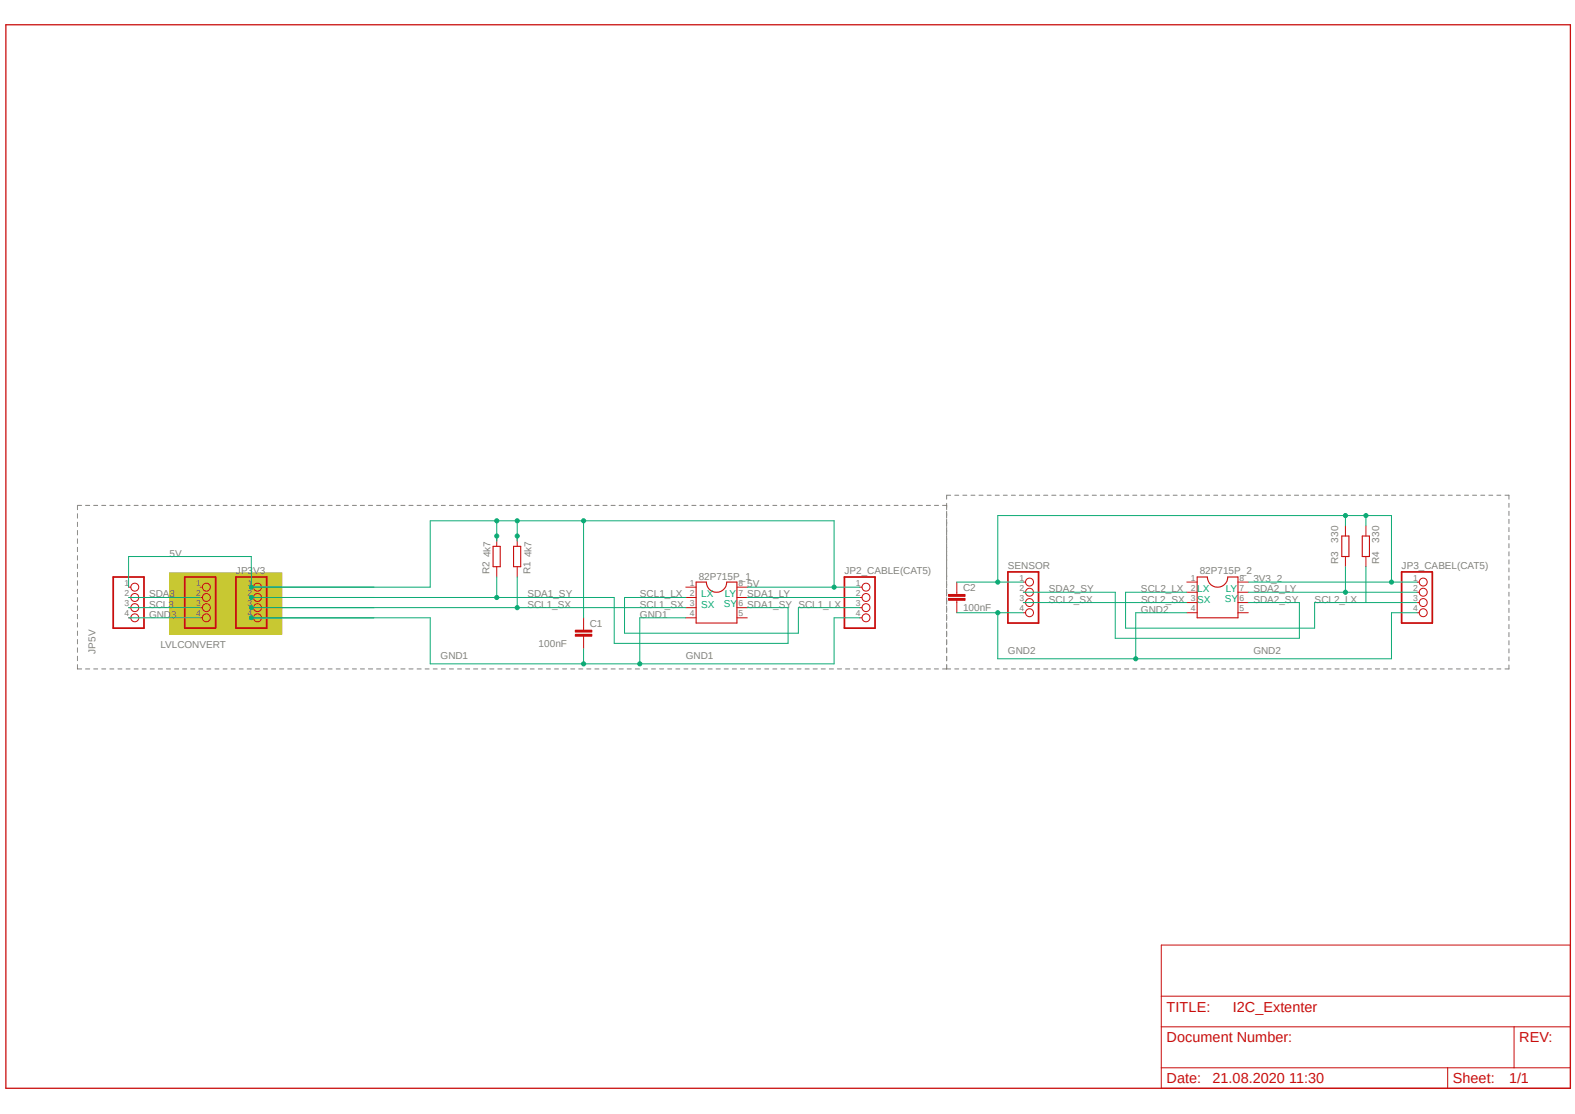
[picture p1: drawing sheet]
<svg xmlns="http://www.w3.org/2000/svg" width="420mm" height="297mm" viewBox="0 0 420 297" stroke-linecap="round" stroke-linejoin="round" font-family="sans-serif">
<path d="M1 6.3l418.1 284.4M419.1 6.3l-418.1 284.4" fill="none" stroke="#fff" stroke-width=".27"/>
<path d="M45.2 152.7h30v16.4h-30z" fill-rule="evenodd" fill="#c8c832"/>
<path d="M45.2 152.7h30v16.4h-30z" fill="none" stroke="#c8c832" stroke-width=".27"/>
<g fill="none" stroke="#808080" stroke-width=".27">
<path d="M20.7 137v1.1M20.7 139.2v1.2M21.8 134.7h-1.1v1.2M22.8 134.7h1.1M25 134.7h1M27.1 134.7h1.1M29.3 134.7h1.1M31.5 134.7h1M33.6 134.7h1.1M35.8 134.7h1M37.9 134.7h1.1M40 134.7h1.1"/>
<path d="M42.2 134.7h1.1M44.4 134.7h1.1M46.5 134.7h1.1M48.7 134.7h1.1M50.8 134.7h1.1M53 134.7h1.1M55.2 134.7h1M57.3 134.7h1.1M59.5 134.7h1M61.6 134.7h1.1M63.8 134.7h1.1M65.9 134.7h1.1"/>
<path d="M68.1 134.7h1.1M70.2 134.7h1.1M72.4 134.7h1.1M74.5 134.7h1.1M76.7 134.7h1.1M78.9 134.7h1.1M81 134.7h1.1M83.2 134.7h1M85.3 134.7h1.1M87.5 134.7h1.1M89.7 134.7h1M91.8 134.7h1.1"/>
<path d="M94 134.7h1M96.1 134.7h1.1M98.3 134.7h1.1M100.4 134.7h1.1M102.6 134.7h1.1M104.7 134.7h1.1M106.9 134.7h1.1M109.1 134.7h1.1M111.2 134.7h1.1M113.4 134.7h1M115.5 134.7h1.1M117.7 134.7h1"/>
<path d="M119.8 134.7h1.1M122 134.7h1.1M124.2 134.7h1M126.3 134.7h1.1M128.4 134.7h1.1M130.6 134.7h1.1M132.8 134.7h1.1M134.9 134.7h1.1M137.1 134.7h1.1M139.2 134.7h1.1M141.4 134.7h1.1M143.6 134.7h1"/>
<path d="M145.7 134.7h1.1M147.9 134.7h1M150 134.7h1.1M152.2 134.7h1M154.3 134.7h1.1M156.5 134.7h1.1M158.6 134.7h1.1M160.8 134.7h1.1M162.9 134.7h1.1M165.1 134.7h1.1M167.3 134.7h1.1M169.4 134.7h1.1"/>
<path d="M171.6 134.7h1M173.7 134.7h1.1M175.9 134.7h1.1M178.1 134.7h1M180.2 134.7h1.1M182.4 134.7h1M184.5 134.7h1.1M186.6 134.7h1.1M188.8 134.7h1.1M191 134.7h1.1M193.1 134.7h1.1M195.3 134.7h1.1"/>
<path d="M197.4 134.7h1.1M199.6 134.7h1.1M201.8 134.7h1M203.9 134.7h1.1M206.1 134.7h1M208.2 134.7h1.1M210.4 134.7h1.1M212.6 134.7h1M214.7 134.7h1.1M216.8 134.7h1.1M219 134.7h1.1M221.1 134.7h1.1"/>
<path d="M223.3 134.7h1.1M225.5 134.7h1.1M227.6 134.7h1.1M229.8 134.7h1M231.9 134.7h1.1M234.1 134.7h1.1M236.3 134.7h1M238.4 134.7h1.1M240.6 134.7h1M242.7 134.7h1.1M244.9 134.7h1.1M247 134.7h1.1"/>
<path d="M249.2 134.7h1.1M251.3 134.7h1.1M252.4 134.2v1.7M252.4 136.3v1.8M252.4 138.5v1.9M253.5 132h-1.1v1.1M254.6 132h1.1M256.8 132h1M258.9 132h1.1M261.1 132h1M263.2 132h1.1M265.4 132h1"/>
<path d="M267.5 132h1.1M269.7 132h1.1M271.8 132h1.1M274 132h1.1M276.1 132h1.1M278.3 132h1.1M280.5 132h1.1M282.6 132h1.1M284.8 132h1.1M286.9 132h1.1M289.1 132h1.1M291.3 132h1.1"/>
<path d="M293.4 132h1.1M295.6 132h1.1M297.7 132h1.1M299.9 132h1.1M302 132h1.1M304.2 132h1.1M306.4 132h1.1M308.5 132h1.1M310.7 132h1.1M312.8 132h1.1M315 132h1.1M317.2 132h1"/>
<path d="M319.3 132h1.1M321.5 132h1M323.6 132h1.1M325.8 132h1.1M328 132h1M330.1 132h1.1M332.3 132h1M334.4 132h1.1M336.6 132h1.1M338.8 132h1M340.9 132h1.1M343 132h1.1"/>
<path d="M345.2 132h1.1M347.3 132h1.1M349.5 132h1.1M351.7 132h1.1M353.8 132h1.1M356 132h1.1M358.1 132h1.1M360.3 132h1.1M362.5 132h1.1M364.6 132h1.1M366.8 132h1.1M368.9 132h1.1"/>
<path d="M371.1 132h1.1M373.3 132h1.1M375.4 132h1.1M377.6 132h1.1M379.7 132h1.1M381.9 132h1.1M384 132h1.1M386.2 132h1.1M388.4 132h1M390.5 132h1.1M392.7 132h1M394.8 132h1.1"/>
<path d="M397 132h1.1M399.2 132h1M401.3 132h1.1v1.1M402.4 134.2v1.1M402.4 136.3v1.1M402.4 138.5v1.1M20.7 141.4v1.2M20.7 143.7v1.2M20.7 145.9v1.2M20.7 148.2v1.1M20.7 150.4v1.2M20.7 152.6v1.2"/>
<path d="M20.7 154.9v1.1M20.7 157.1v1.1M20.7 159.3v1.2M252.4 140.6v2M252.4 142.8v2.1M252.4 144.9v7.6M252.4 152.6v2M252.4 154.9v1.9M252.4 157.1v1.9M252.4 159.3v1.8M402.4 140.6v1.1M402.4 142.8v1.1"/>
<path d="M402.4 144.9v1.1M402.4 147.1v1.1M402.4 149.3v1.1M402.4 151.4v1.1M402.4 153.6v1M402.4 155.7v1.1M402.4 157.9v1.1M20.7 161.5v1.2M20.7 163.8v1.2M20.7 166v1.2M20.7 168.3v1.1M20.7 170.5v1.2"/>
<path d="M20.7 172.7v1.2M20.7 175v1.1M20.7 177.2v1.2h1.1M22.8 178.4h1.1M25 178.4h1M27.1 178.4h1.1M29.3 178.4h1.1M31.5 178.4h1M33.6 178.4h1.1M35.8 178.4h1M37.9 178.4h1.1M40 178.4h1.1"/>
<path d="M42.2 178.4h1.1M44.4 178.4h1.1M46.5 178.4h1.1M48.7 178.4h1.1M50.8 178.4h1.1M53 178.4h1.1M55.2 178.4h1M57.3 178.4h1.1M59.5 178.4h1M61.6 178.4h1.1M63.8 178.4h1.1M65.9 178.4h1.1"/>
<path d="M68.1 178.4h1.1M70.2 178.4h1.1M72.4 178.4h1.1M74.5 178.4h1.1M76.7 178.4h1.1M78.9 178.4h1.1M81 178.4h1.1M83.2 178.4h1M85.3 178.4h1.1M87.5 178.4h1.1M89.7 178.4h1M91.8 178.4h1.1"/>
<path d="M94 178.4h1M96.1 178.4h1.1M98.3 178.4h1.1M100.4 178.4h1.1M102.6 178.4h1.1M104.7 178.4h1.1M106.9 178.4h1.1M109.1 178.4h1.1M111.2 178.4h1.1M113.4 178.4h1M115.5 178.4h1.1M117.7 178.4h1"/>
<path d="M119.8 178.4h1.1M122 178.4h1.1M124.2 178.4h1M126.3 178.4h1.1M128.4 178.4h1.1M130.6 178.4h1.1M132.8 178.4h1.1M134.9 178.4h1.1M137.1 178.4h1.1M139.2 178.4h1.1M141.4 178.4h1.1M143.6 178.4h1"/>
<path d="M145.7 178.4h1.1M147.9 178.4h1M150 178.4h1.1M152.2 178.4h1M154.3 178.4h1.1M156.5 178.4h1.1M158.6 178.4h1.1M160.8 178.4h1.1M162.9 178.4h1.1M165.1 178.4h1.1M167.3 178.4h1.1M169.4 178.4h1.1"/>
<path d="M171.6 178.4h1M173.7 178.4h1.1M175.9 178.4h1.1M178.1 178.4h1M180.2 178.4h1.1M182.4 178.4h1M184.5 178.4h1.1M186.6 178.4h1.1M188.8 178.4h1.1M191 178.4h1.1M193.1 178.4h1.1M195.3 178.4h1.1"/>
<path d="M197.4 178.4h1.1M199.6 178.4h1.1M201.8 178.4h1M203.9 178.4h1.1M206.1 178.4h1M208.2 178.4h1.1M210.4 178.4h1.1M212.6 178.4h1M214.7 178.4h1.1M216.8 178.4h1.1M219 178.4h1.1M221.1 178.4h1.1"/>
<path d="M223.3 178.4h1.1M225.5 178.4h1.1M227.6 178.4h1.1M229.8 178.4h1M231.9 178.4h1.1M234.1 178.4h1.1M236.3 178.4h1M238.4 178.4h1.1M240.6 178.4h1M242.7 178.4h1.1M244.9 178.4h1.1M247 178.4h1.1"/>
<path d="M249.2 178.4h1.1M251.3 178.4h2.2M252.4 161.5v1.8M252.4 163.8v1.6M252.4 166v1.6M252.4 168.3v1.5M252.4 170.5v1.4M252.4 172.7v1.4M252.4 175v1.2M252.4 177.2v1.2M254.6 178.4h1.1M256.8 178.4h1"/>
<path d="M258.9 178.4h1.1M261.1 178.4h1M263.2 178.4h1.1M265.4 178.4h1M267.5 178.4h1.1M269.7 178.4h1.1M271.8 178.4h1.1M274 178.4h1.1M276.1 178.4h1.1M278.3 178.4h1.1M280.5 178.4h1.1M282.6 178.4h1.1"/>
<path d="M284.8 178.4h1.1M286.9 178.4h1.1M289.1 178.4h1.1M291.3 178.4h1.1M293.4 178.4h1.1M295.6 178.4h1.1M297.7 178.4h1.1M299.9 178.4h1.1M302 178.4h1.1M304.2 178.4h1.1M306.4 178.4h1.1M308.5 178.4h1.1"/>
<path d="M310.7 178.4h1.1M312.8 178.4h1.1M315 178.4h1.1M317.2 178.4h1M319.3 178.4h1.1M321.5 178.4h1M323.6 178.4h1.1M325.8 178.4h1.1M328 178.4h1M330.1 178.4h1.1M332.3 178.4h1M334.4 178.4h1.1"/>
<path d="M336.6 178.4h1.1M338.8 178.4h1M340.9 178.4h1.1M343 178.4h1.1M345.2 178.4h1.1M347.3 178.4h1.1M349.5 178.4h1.1M351.7 178.4h1.1M353.8 178.4h1.1M356 178.4h1.1M358.1 178.4h1.1M360.3 178.4h1.1"/>
<path d="M362.5 178.4h1.1M364.6 178.4h1.1M366.8 178.4h1.1M368.9 178.4h1.1M371.1 178.4h1.1M373.3 178.4h1.1M375.4 178.4h1.1M377.6 178.4h1.1M379.7 178.4h1.1M381.9 178.4h1.1M384 178.4h1.1M386.2 178.4h1.1"/>
<path d="M388.4 178.4h1M390.5 178.4h1.1M392.7 178.4h1M394.8 178.4h1.1M397 178.4h1.1M399.2 178.4h1M402.4 177.3v1.1h-1.1M402.4 160.1v1M402.4 162.2v1.1M402.4 164.3v1.1M402.4 166.5v1.1M402.4 168.7v1.1"/>
<path d="M402.4 170.8v1.1M402.4 173v1.1M402.4 175.1v1.1"/>
</g>
<path d="M62.9 153.8h8.2v13.7h-8.2zM225.2 153.8h8.1v13.7h-8.1z" fill="none" stroke="#c90d0c" stroke-width=".47"/>
<g fill="none" stroke="#c90d0c" stroke-width=".27">
<path d="M67 156.5h.6M67 159.3h.6M229.2 156.5h.6M229.2 159.3h.6M67 162h.6M67 164.7h.6M155.6 167.5v.5M155.6 169.6v.6M229.2 162h.6M229.2 164.7h.6"/>
<circle cx="68.7" cy="159.3" r="1.06"/>
<circle cx="68.7" cy="156.5" r="1.06"/>
<circle cx="230.9" cy="159.3" r="1.06"/>
<circle cx="230.9" cy="156.5" r="1.06"/>
<circle cx="68.7" cy="164.7" r="1.06"/>
<circle cx="68.7" cy="162" r="1.06"/>
<circle cx="230.9" cy="164.7" r="1.06"/>
<circle cx="230.9" cy="162" r="1.06"/>
</g>
<path d="M153.4 169.1h4.4v.5h-4.4z" fill-rule="evenodd" fill="#c90d0c"/>
<path d="M153.4 169.1h4.4v.5h-4.4z" fill="none" stroke="#c90d0c" stroke-width=".27"/>
<path d="M153.4 168h4.4v.5h-4.4z" fill-rule="evenodd" fill="#c90d0c"/>
<g fill="none" stroke="#c90d0c" stroke-width=".27">
<path d="M182.9 156.5h2.7M182.9 159.3h2.7M196.5 156.5h2.8M196.5 159.3h2.8M255.1 157.9v.6M272.9 155.2h.6M272.9 157.9h.6M377.9 155.2h.6M377.9 157.9h.6M153.4 168h4.4v.5h-4.4zM155.6 164.7v2.8M155.6 170.2v2.7"/>
<path d="M182.9 162h2.7M182.9 164.7h2.7M196.5 162h2.8M196.5 164.7h2.8M255.1 160.1v.6M272.9 160.7h.6M272.9 163.4h.6M377.9 160.7h.6M377.9 163.4h.6"/>
<circle cx="274.5" cy="155.2" r="1.06"/>
<circle cx="274.5" cy="157.9" r="1.06"/>
<circle cx="379.5" cy="157.9" r="1.06"/>
<circle cx="379.5" cy="155.2" r="1.06"/>
<circle cx="274.5" cy="160.7" r="1.06"/>
<circle cx="274.5" cy="163.4" r="1.06"/>
<circle cx="379.5" cy="163.4" r="1.06"/>
<circle cx="379.5" cy="160.7" r="1.06"/>
</g>
<path d="M185.6 155.2h2.7a2.73 2.73 0 0 0 2.8 2.7 2.73 2.73 0 0 0 2.7-2.7h2.7v10.9h-10.9z" fill="none" stroke="#c90d0c" stroke-width=".3"/>
<path d="M268.8 152.5h8.1v13.6h-8.1zM373.8 152.5h8.1v13.6h-8.1z" fill="none" stroke="#c90d0c" stroke-width=".47"/>
<path d="M252.9 159.6h4.4v.5h-4.4z" fill-rule="evenodd" fill="#c90d0c"/>
<path d="M252.9 159.6h4.4v.5h-4.4z" fill="none" stroke="#c90d0c" stroke-width=".27"/>
<path d="M252.9 158.5h4.4v.5h-4.4z" fill-rule="evenodd" fill="#c90d0c"/>
<g fill="none" stroke="#c90d0c" stroke-width=".27">
<path d="M34.3 156.5h.6M34.3 159.3h.6M53.4 156.5h.6M53.4 159.3h.6M132.5 142.9v2.8M132.5 151.1v2.7M137.9 142.9v2.8M137.9 151.1v2.7M252.9 158.5h4.4v.5h-4.4zM255.1 155.2v2.7M316.5 155.2h2.7M316.5 157.9h2.7"/>
<path d="M330.1 155.2h2.8M330.1 157.9h2.8M358.8 140.2v2.7M358.8 148.4v2.7M364.2 140.2v2.7M364.2 148.4v2.7M34.3 162h.6M34.3 164.7h.6M53.4 162h.6M53.4 164.7h.6M255.1 160.7v2.7M316.5 160.7h2.7"/>
<path d="M316.5 163.4h2.7M330.1 160.7h2.8M330.1 163.4h2.8M309.7 252h109.1v38.2h-109.1zM309.7 273.8h109.1M309.7 265.6h109.1M403.7 273.8v10.9M309.7 284.7h109.1M386 284.7v5.5"/>
<circle cx="35.9" cy="159.3" r="1.06"/>
<circle cx="35.9" cy="156.5" r="1.06"/>
<circle cx="55" cy="159.3" r="1.06"/>
<circle cx="55" cy="156.5" r="1.06"/>
<circle cx="35.9" cy="162" r="1.06"/>
<circle cx="35.9" cy="164.7" r="1.06"/>
<circle cx="55" cy="164.7" r="1.06"/>
<circle cx="55" cy="162" r="1.06"/>
</g>
<path d="M131.5 145.7h1.9v5.4h-1.9zM136.9 145.7h2v5.4h-2zM319.2 153.8h2.7a2.73 2.73 0 0 0 2.8 2.7 2.73 2.73 0 0 0 2.7-2.7h2.7v10.9h-10.9zM357.8 142.9h1.9v5.5h-1.9zM363.3 142.9h1.9v5.5h-1.9z" fill="none" stroke="#c90d0c" stroke-width=".3"/>
<path d="M30.2 153.8h8.2v13.7h-8.2zM49.3 153.8h8.2v13.7h-8.2z" fill="none" stroke="#c90d0c" stroke-width=".47"/>
<path d="M1.6 6.6h417.2v283.6h-417.2z" fill="none" stroke="#c90d0c" stroke-width=".34"/>
<path d="M222.4 138.9h-107.7v17.6h-47.7M132.5 142.9v1.4" fill="none" stroke="#0dab76" stroke-width=".27"/>
<circle cx="132.5" cy="138.9" r=".55" fill="#0dab76"/>
<g fill="none" stroke="#0dab76" stroke-width=".27">
<path d="M132.5 138.9v4M137.9 142.9v1.4"/>
<circle cx="132.5" cy="138.9" r=".55"/>
</g>
<circle cx="137.9" cy="138.9" r=".55" fill="#0dab76"/>
<g fill="none" stroke="#0dab76" stroke-width=".27">
<path d="M137.9 138.9v4M222.4 138.9v17.6M199.3 156.5h29.9"/>
<circle cx="137.9" cy="138.9" r=".55"/>
</g>
<circle cx="222.4" cy="156.5" r=".55" fill="#0dab76"/>
<circle cx="222.4" cy="156.5" r=".55" fill="none" stroke="#0dab76" stroke-width=".27"/>
<circle cx="132.5" cy="142.9" r=".55" fill="#0dab76"/>
<circle cx="132.5" cy="142.9" r=".55" fill="none" stroke="#0dab76" stroke-width=".27"/>
<circle cx="137.9" cy="142.9" r=".55" fill="#0dab76"/>
<g fill="none" stroke="#0dab76" stroke-width=".27">
<path d="M155.6 138.9v25.8"/>
<circle cx="137.9" cy="142.9" r=".55"/>
</g>
<circle cx="155.6" cy="138.9" r=".55" fill="#0dab76"/>
<g fill="none" stroke="#0dab76" stroke-width=".27">
<path d="M67 156.5h32.7"/>
<circle cx="155.6" cy="138.9" r=".55"/>
</g>
<circle cx="67" cy="156.5" r=".55" fill="#0dab76"/>
<g fill="none" stroke="#0dab76" stroke-width=".27">
<path d="M34.3 156.5v-8.1h32.7v8.1M272.9 157.9h24.5v12.3h49.1v-9.5h-13.6M67 164.7h47.7v12.3h107.7v-12.3h6.8M182.9 164.7h-12.3v12.3M272.9 160.7h43.6"/>
<circle cx="67" cy="156.5" r=".55"/>
</g>
<circle cx="170.6" cy="177" r=".55" fill="#0dab76"/>
<g fill="none" stroke="#0dab76" stroke-width=".27">
<path d="M155.6 172.9v4.1"/>
<circle cx="170.6" cy="177" r=".55"/>
</g>
<circle cx="155.6" cy="177" r=".55" fill="#0dab76"/>
<g fill="none" stroke="#0dab76" stroke-width=".27">
<path d="M67 164.7h32.7"/>
<circle cx="155.6" cy="177" r=".55"/>
</g>
<circle cx="67" cy="164.7" r=".55" fill="#0dab76"/>
<g fill="none" stroke="#0dab76" stroke-width=".27">
<path d="M332.9 157.9h45M358.8 151.1v6.8"/>
<circle cx="67" cy="164.7" r=".55"/>
</g>
<circle cx="358.8" cy="157.9" r=".55" fill="#0dab76"/>
<g fill="none" stroke="#0dab76" stroke-width=".27">
<path d="M316.5 157.9h-16.4v9.6h50.5v-6.8h27.3M364.2 151.1v9.6M255.1 163.4h17.8M266.1 163.4v12.2"/>
<circle cx="358.8" cy="157.9" r=".55"/>
</g>
<circle cx="266.1" cy="163.4" r=".55" fill="#0dab76"/>
<g fill="none" stroke="#0dab76" stroke-width=".27">
<path d="M316.5 163.4h-13.6v12.2M377.9 163.4h-6.8v12.2h-105"/>
<circle cx="266.1" cy="163.4" r=".55"/>
</g>
<circle cx="302.9" cy="175.6" r=".55" fill="#0dab76"/>
<g fill="none" stroke="#0dab76" stroke-width=".27">
<path d="M266.1 137.5v17.7M255.1 155.2h17.8"/>
<circle cx="302.9" cy="175.6" r=".55"/>
</g>
<circle cx="266.1" cy="155.2" r=".55" fill="#0dab76"/>
<g fill="none" stroke="#0dab76" stroke-width=".27">
<path d="M266.1 137.5h105v17.7M332.9 155.2h45"/>
<circle cx="266.1" cy="155.2" r=".55"/>
</g>
<circle cx="371.1" cy="155.2" r=".55" fill="#0dab76"/>
<g fill="none" stroke="#0dab76" stroke-width=".27">
<path d="M364.2 137.5v2.7"/>
<circle cx="371.1" cy="155.2" r=".55"/>
</g>
<circle cx="364.2" cy="137.5" r=".55" fill="#0dab76"/>
<g fill="none" stroke="#0dab76" stroke-width=".27">
<path d="M358.8 137.5v2.7"/>
<circle cx="364.2" cy="137.5" r=".55"/>
</g>
<circle cx="358.8" cy="137.5" r=".55" fill="#0dab76"/>
<g fill="none" stroke="#0dab76" stroke-width=".27">
<path d="M182.9 159.3h-16.4v9.5h46.4v-6.8h16.3M67 162h70.9"/>
<circle cx="358.8" cy="137.5" r=".55"/>
</g>
<circle cx="137.9" cy="162" r=".55" fill="#0dab76"/>
<g fill="none" stroke="#0dab76" stroke-width=".27">
<path d="M137.9 153.8v8.2h45M67 162h32.7"/>
<circle cx="137.9" cy="162" r=".55"/>
</g>
<circle cx="67" cy="162" r=".55" fill="#0dab76"/>
<g fill="none" stroke="#0dab76" stroke-width=".27">
<path d="M132.5 153.8v5.5h-65.5M199.3 159.3h29.9"/>
<circle cx="67" cy="162" r=".55"/>
</g>
<circle cx="132.5" cy="159.3" r=".55" fill="#0dab76"/>
<g fill="none" stroke="#0dab76" stroke-width=".27">
<path d="M67 159.3h32.7M132.5 159.3h31.3v12.2h46.3v-9.5h-10.8"/>
<circle cx="132.5" cy="159.3" r=".55"/>
</g>
<circle cx="67" cy="159.3" r=".55" fill="#0dab76"/>
<g fill="none" stroke="#0dab76" stroke-width=".27">
<path d="M34.3 159.3h19.1M34.3 162h19.1M34.3 164.7h19.1"/>
<circle cx="67" cy="159.3" r=".55"/>
</g>
<g font-size="3.9" fill="#c90d0c">
<text x="311.1" y="269.7">TITLE:</text>
<text x="328.8" y="269.7">I2C_Extenter</text>
<text x="311.1" y="277.9">Document Number:</text>
<text x="405.1" y="277.9">REV:</text>
<text x="311.1" y="288.8">Date:</text>
<text x="323.3" y="288.8">21.08.2020 11:30</text>
<text x="387.4" y="288.8">Sheet:</text>
<text x="402.4" y="288.8">1/1</text>
</g>
<g font-size="2.7" fill="#808080">
<text x="45.2" y="148.4">5V</text>
<text x="130.8" y="148.6" transform="rotate(-90 130.8 148.6)">4k7</text>
<text x="141.7" y="148.6" transform="rotate(-90 141.7 148.6)">4k7</text>
<text x="356.9" y="144.7" transform="rotate(-90 356.9 144.7)">330</text>
<text x="367.8" y="144.7" transform="rotate(-90 367.8 144.7)">330</text>
<text x="62.9" y="153.2">JP3V3</text>
<text x="130.5" y="153.1" transform="rotate(-90 130.5 153.1)">R2</text>
<text x="141.4" y="153.1" transform="rotate(-90 141.4 153.1)">R1</text>
<text x="186.3" y="154.5">82P715P_1</text>
<text x="225.2" y="153.2">JP2_CABLE(CAT5)</text>
<text x="268.8" y="151.8">SENSOR</text>
<text x="319.9" y="153.2">82P715P_2</text>
<text x="334.2" y="155.2">3V3_2</text>
<text x="356.8" y="150.4" transform="rotate(-90 356.8 150.4)">R3</text>
<text x="367.8" y="150.4" transform="rotate(-90 367.8 150.4)">R4</text>
<text x="373.8" y="151.8">JP3_CABEL(CAT5)</text>
<text x="39.8" y="159.3">SDA3</text>
<text x="140.6" y="159.3">SDA1_SY</text>
<text x="170.6" y="159.3">SCL1_LX</text>
<text x="199.3" y="156.5">5V</text>
<text x="199.3" y="159.3">SDA1_LY</text>
<text x="256.8" y="157.5">C2</text>
<text x="279.7" y="157.9">SDA2_SY</text>
<text x="279.7" y="160.7">SCL2_SX</text>
<text x="304.3" y="157.9">SCL2_LX</text>
<text x="304.3" y="160.7">SCL2_SX</text>
<text x="334.2" y="160.7">SDA2_SY</text>
<text x="334.2" y="157.9">SDA2_LY</text>
<text x="350.6" y="160.7">SCL2_LX</text>
<text x="39.8" y="162">SCL3</text>
<text x="39.8" y="164.7">GND3</text>
<text x="140.6" y="162">SCL1_SX</text>
<text x="157.3" y="167">C1</text>
<text x="170.6" y="162">SCL1_SX</text>
<text x="170.6" y="164.7">GND1</text>
<text x="199.3" y="162">SDA1_SY</text>
<text x="212.9" y="162">SCL1_LX</text>
<text x="256.8" y="163">100nF</text>
<text x="304.3" y="163.4">GND2</text>
<text x="42.8" y="172.8">LVLCONVERT</text>
<text x="143.6" y="172.5">100nF</text>
<text x="25.4" y="174.3" transform="rotate(-90 25.4 174.3)">JP5V</text>
<text x="117.5" y="175.6">GND1</text>
<text x="182.9" y="175.6">GND1</text>
<text x="268.8" y="174.3">GND2</text>
<text x="334.2" y="174.3">GND2</text>
</g>
<g font-size="2.7" fill="#0dab76">
<text x="187" y="159.3">LX</text>
<text x="193" y="161.9">SY</text>
<text x="193.3" y="159.3">LY</text>
<text x="319.2" y="160.7">SX</text>
<text x="319.2" y="157.9">LX</text>
<text x="326.6" y="160.5">SY</text>
<text x="326.9" y="157.9">LY</text>
<text x="187" y="162">SX</text>
</g>
<g font-size="2.3" fill="#808080">
<text x="271.8" y="154.8">1</text>
<text x="317.6" y="154.8">1</text>
<text x="330.5" y="154.8">8</text>
<text x="376.8" y="154.8">1</text>
<text x="33.2" y="156.2">1</text>
<text x="33.2" y="158.9">2</text>
<text x="33.2" y="161.6">3</text>
<text x="52.3" y="156.2">1</text>
<text x="52.3" y="158.9">2</text>
<text x="52.3" y="161.6">3</text>
<text x="66" y="156.2">1</text>
<text x="66" y="158.9">2</text>
<text x="66" y="161.6">3</text>
<text x="184" y="156.2">1</text>
<text x="184" y="158.9">2</text>
<text x="184" y="161.6">3</text>
<text x="196.9" y="161.6">6</text>
<text x="196.9" y="158.9">7</text>
<text x="196.9" y="156.2">8</text>
<text x="228.2" y="156.2">1</text>
<text x="228.2" y="158.9">2</text>
<text x="228.2" y="161.6">3</text>
<text x="271.8" y="157.5">2</text>
<text x="271.8" y="160.3">3</text>
<text x="317.6" y="157.5">2</text>
<text x="317.6" y="160.3">3</text>
<text x="330.5" y="160.3">6</text>
<text x="330.5" y="157.5">7</text>
<text x="376.8" y="157.5">2</text>
<text x="376.8" y="160.3">3</text>
<text x="33.2" y="164.3">4</text>
<text x="52.3" y="164.3">4</text>
<text x="66" y="164.3">4</text>
<text x="184" y="164.3">4</text>
<text x="196.9" y="164.3">5</text>
<text x="228.2" y="164.3">4</text>
<text x="271.8" y="163">4</text>
<text x="317.6" y="163">4</text>
<text x="330.5" y="163">5</text>
<text x="376.8" y="163">4</text>
</g>
</svg>
